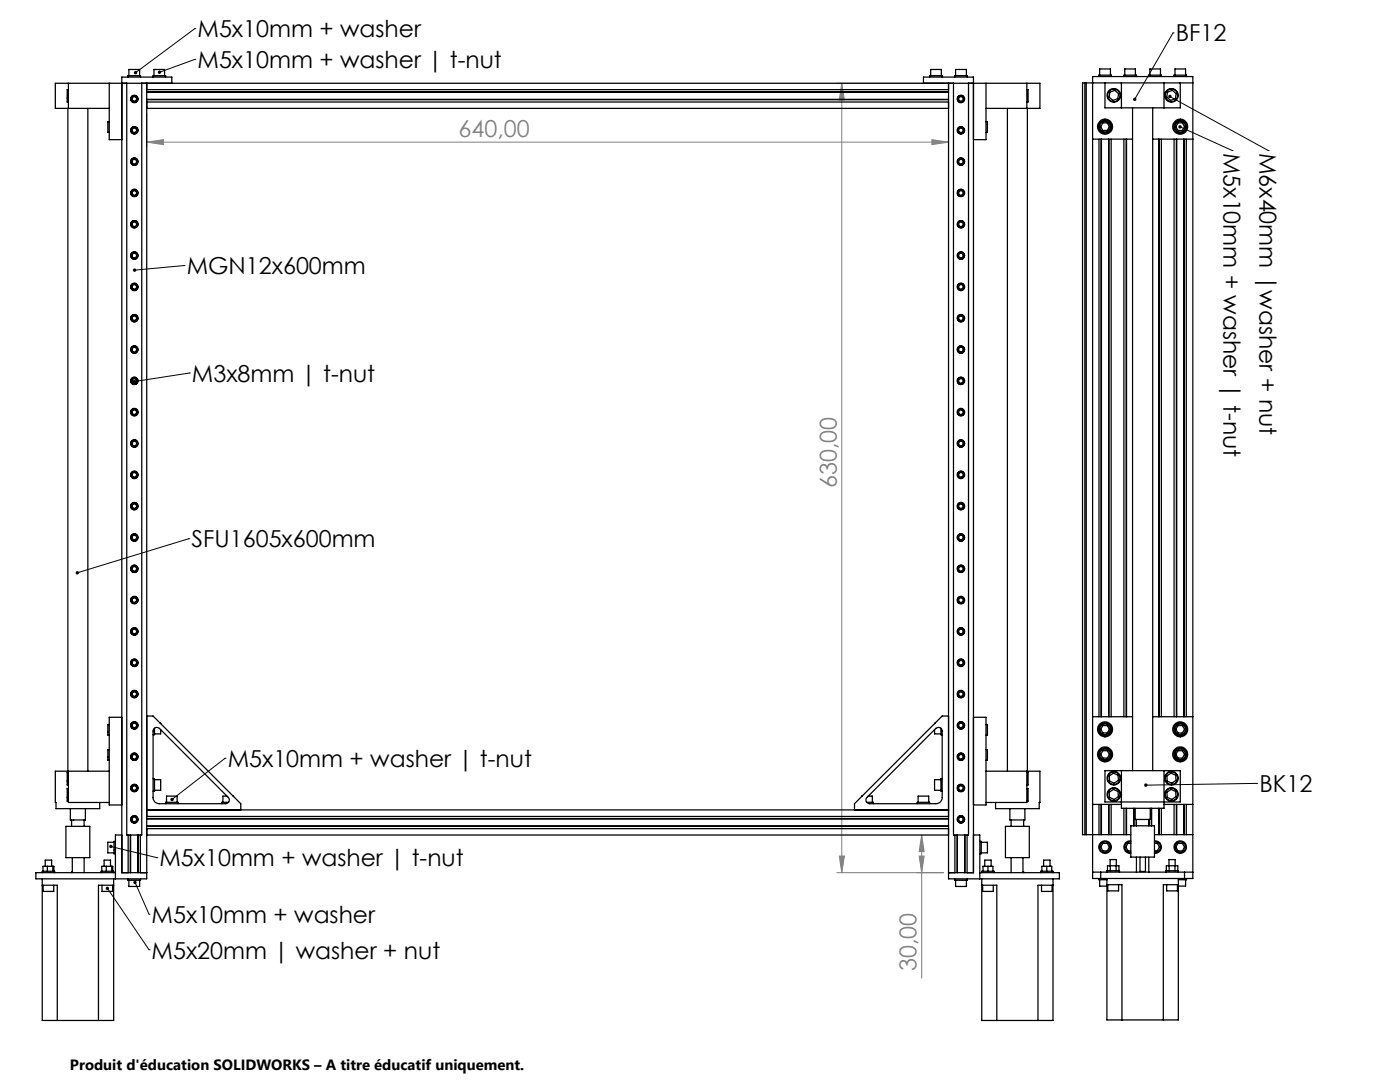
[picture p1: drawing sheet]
<svg xmlns="http://www.w3.org/2000/svg" width="279mm" height="216mm" viewBox="0 0 279 216" stroke-linecap="round" stroke-linejoin="round" font-family="sans-serif">
<g fill="none" stroke="#808080" stroke-width=".2">
<path d="M167 16.6h21.3M168 16.6l.5 3.3h-1zM168 16.6v157.5M29.3 28.4l3.3-.5v1zM29.3 22.6v6.8M29.3 28.4h160M186 27.9l3.3 .5-3.3 .5zM189.3 22.6v6.8M167 174.1h21.3M167.5 170.8h1l-.5 3.3zM183.4 170.8h1l-.5 3.3zM183.9 166.6v28.6"/>
<path d="M183.9 166.6l.5 3.3h-1z"/>
</g>
<g fill="none" stroke="#000" stroke-width=".2">
<path d="M38.9 11.9h.1M38.9 5.7h.1M38.9 11.9l-7.1 2.5M38.9 5.7l-11.8 8.8M233.5 19.3l19.6 10.7M234.1 6.6h.1M234.1 6.6l-7.7 13.2M235.5 25.3l10.4 4.7M245.9 30h.1M253.1 30h.1M36.7 53h.1M36.7 53l-9.8 .9"/>
<path d="M37.8 74.4h.1M37.8 74.4l-11 1.7M37.7 107.5h.1M37.7 107.5l-22.3 6.8M44.9 151.3h.1M44.9 151.3l-10.6 8.2M250.8 156.3h.1M250.8 156.3l-22.1 .4M21.4 177.3l8.3 12.2M22.1 168.9l9.2 2.2M27 176.1l2.7 6.3M31.3 171.1h.1"/>
<path d="M29.7 182.4h.1M29.7 189.5h.1"/>
</g>
<g fill="#000">
<path d="M235.2 25.1l.3 .2-.3-.1a.34 .34 0 0 0 .4 .4 .34 .34 0 0 0 .2-.5 .34 .34 0 0 0-.6 0zM233.2 19l.3 .3-.3-.2a.34 .34 0 0 0 .3 .4 .34 .34 0 0 0 .3-.5 .34 .34 0 0 0-.6 0z"/>
<path d="M26.6 53.7l-.1 .2h.4h-.4a.34 .34 0 0 0 .5 .3 .34 .34 0 0 0 .1-.5 .34 .34 0 0 0-.5 0zM26.7 75.8l-.2 .4 .3-.1-.3 .1a.34 .34 0 0 0 .4 .2 .34 .34 0 0 0 .2-.4 .34 .34 0 0 0-.4-.2zM31.6 14.1l-.1 .4 .3-.1-.3 .1a.34 .34 0 0 0 .5 .2 .34 .34 0 0 0 .1-.5 .34 .34 0 0 0-.5-.1zM26.8 14.3v.4l.3-.2-.3 .2a.34 .34 0 0 0 .5 0 .34 .34 0 0 0 0-.4 .34 .34 0 0 0-.5 0zM34 159.3l.1 .4 .2-.2-.2 .2a.34 .34 0 0 0 .5 .1 .34 .34 0 0 0-.1-.6 .34 .34 0 0 0-.5 .1zM26.7 175.9a.35 .35 0 0 0 0 .5 .35 .35 0 0 0 .5-.2 .35 .35 0 0 0-.4-.4l.2 .3-.2-.3zM21.9 168.6l-.1 .2 .3 .1-.3-.1a.34 .34 0 0 0 .4 .4 .34 .34 0 0 0 .3-.4 .34 .34 0 0 0-.6-.2zM21.2 177a.34 .34 0 0 0 0 .6 .34 .34 0 0 0 .5-.3 .34 .34 0 0 0-.4-.3l.1 .3zM15.2 114.1l-.1 .3 .3-.1-.3 .1a.33 .33 0 0 0 .5 .2 .33 .33 0 0 0 .1-.5 .33 .33 0 0 0-.5 0zM226.2 19.6v.5l.2-.3-.1 .3a.34 .34 0 0 0 .5-.1 .34 .34 0 0 0-.1-.5 .34 .34 0 0 0-.5 .1zM228.4 156.4v.3h.3h-.3a.33 .33 0 0 0 .4 .2 .33 .33 0 0 0 .2-.5 .33 .33 0 0 0-.6 0z"/>
</g>
<g fill="#808080">
<path d="M186 27.9l3.3 .5-3.3 .5zM29.3 28.4l3.3-.5v1z"/>
<path d="M168 16.6l.5 3.3h-1zM167.5 170.8h1l-.5 3.3zM183.9 166.6l.5 3.3h-1zM183.4 170.8h1l-.5 3.3z"/>
</g>
<g fill="none" stroke="#000" stroke-width=".25">
<path d="M13.7 17.9h-.3v2.5h.3M13.7 16.6v5M21.8 16.6v11.3h2.5M25.3 16.6v150h3v-150M25.5 15.4v-.3h2.5v.3M25.7 15.1v-1.2h2.2v1.2M26.6 19.3h.5l.2 .5-.2 .4h-.5l-.3-.4zM29.3 17.9h160M29.3 16.6v158.8h-22.1v-1.3h15.8M29.3 18.3h160M29.3 19.9h160M29.3 18.4h160"/>
<path d="M29.3 19.8h160M30.6 15.4v-.3h2.5v.3M30.7 15.1v-1.2h2.1v1.2M34.3 16.6v-1.2h-10v158.7h5M184.3 16.6v-1.2h10v158.7h-5M185.5 15.4v-.3h2.5v.3M185.7 15.1v-1.2h2.2v1.2M189.3 16.6v158.8h22.1v-1.3h-15.9M190.3 16.6v150h3v-150M190.5 15.4v-.3h2.5v.3M190.7 15.1v-1.2h2.2v1.2M191.5 19.3h.5l.3 .5-.3 .4h-.5l-.2-.4z"/>
<path d="M196.8 16.6v11.3h-2.5M204.9 17.9h.3v2.5h-.3M204.9 16.6v5M216.5 16.5v150M216.8 16.5v150M218.1 15.3h20v160h-20zM219.3 15.3v-.3h2.5v.3M219.5 15v-1.2h2.1v1.2M220.5 16.5v5h15v-5M221.5 18.4l1-.4 .7 .7-.1 1-1 .3-.8-.6zM223.8 16.5v5M224.3 15.3v-.3h2.5v.3"/>
<path d="M224.5 15v-1.2h2.1v1.2M229.3 15.3v-.3h2.5v.3M229.5 15v-1.2h2.1v1.2M232.3 16.5v5M233 18.4l1-.4 .7 .7-.1 1-1 .3-.8-.6zM234.3 15.3v-.3h2.5v.3M234.5 15v-1.2h2.1v1.2M238.1 16.5h-22.1v150h9.7M13.5 21.6v132.3M17.5 21.6v132.3M21.8 24.3h-.3v2.1h.3M21.8 21.6h-10.8v-5h196.5v5h-10.7"/>
<path d="M26.6 25.6h.5l.2 .4-.2 .4h-.5l-.3-.4zM26.6 31.8h.5l.2 .4-.2 .5h-.5l-.3-.5zM26.6 38.1h.5l.2 .4-.2 .4h-.5l-.3-.4zM29.3 20.4h160M29.3 21.6h160M191.5 25.6h.5l.3 .4-.3 .4h-.5l-.2-.4zM191.5 31.8h.5l.3 .4-.3 .5h-.5l-.2-.5zM191.5 38.1h.5l.3 .4-.3 .4h-.5l-.2-.4zM196.8 24.3h.3v2.1h-.3M201 21.6v132.3M205 21.6v132.3M218.1 27.8h7.9"/>
<path d="M219.3 27.8v115.2M219.7 27.8v115.2M219.8 27.8v115.2M220.1 24.5h.9l.4 .8-.4 .7h-.9l-.4-.7zM221.3 27.8v115.2M221.8 27.8v115.2M224.3 27.8v115.2M224.8 27.8v115.2M226 21.5v132.3M230 21.5v132.3M230 27.8h8.1M231.2 27.8v115.2"/>
<path d="M231.3 27.8v115.2M231.8 27.8v115.2M234.3 27.8v115.2M234.8 27.8v115.2M235.1 24.5h.9l.4 .8-.4 .7h-.9l-.4-.7zM236.3 27.8v115.2M236.7 27.8v115.2M26.6 44.3h.5l.2 .4-.2 .5h-.5l-.3-.5zM26.6 56.8h.5l.2 .5-.2 .4h-.5l-.3-.4zM26.6 50.6h.5l.2 .4-.2 .4h-.5l-.3-.4zM191.5 44.3h.5l.3 .4-.3 .5h-.5l-.2-.5zM191.5 56.8h.5l.3 .5-.3 .4h-.5l-.2-.4z"/>
<path d="M191.5 50.6h.5l.3 .4-.3 .4h-.5l-.2-.4zM26.6 69.3h.5l.2 .4-.2 .5h-.5l-.3-.5zM26.6 63.1h.5l.2 .4-.2 .4h-.5l-.3-.4zM26.6 75.6h.5l.2 .4-.2 .4h-.5l-.3-.4zM191.5 69.3h.5l.3 .4-.3 .5h-.5l-.2-.5zM191.5 63.1h.5l.3 .4-.3 .4h-.5l-.2-.4zM191.5 75.6h.5l.3 .4-.3 .4h-.5l-.2-.4zM26.6 81.8h.5l.2 .4-.2 .5h-.5l-.3-.5zM26.6 88.1h.5l.2 .4-.2 .4h-.5l-.3-.4zM26.6 94.3h.5l.2 .5-.2 .4h-.5l-.3-.4zM191.5 81.8h.5l.3 .4-.3 .5h-.5l-.2-.5zM191.5 88.1h.5l.3 .4-.3 .4h-.5l-.2-.4z"/>
<path d="M191.5 94.3h.5l.3 .5-.3 .4h-.5l-.2-.4zM26.6 106.8h.5l.2 .4-.2 .5h-.5l-.3-.5zM26.6 100.6h.5l.2 .4-.2 .4h-.5l-.3-.4zM26.6 119.3h.5l.2 .4-.2 .5h-.5l-.3-.5zM26.6 113.1h.5l.2 .4-.2 .4h-.5l-.3-.4zM191.5 106.8h.5l.3 .4-.3 .5h-.5l-.2-.5zM191.5 100.6h.5l.3 .4-.3 .4h-.5l-.2-.4zM191.5 119.3h.5l.3 .4-.3 .5h-.5l-.2-.5zM191.5 113.1h.5l.3 .4-.3 .4h-.5l-.2-.4zM26.6 138.1h.5l.2 .4-.2 .4h-.5l-.3-.4zM26.6 131.8h.5l.2 .5-.2 .4h-.5l-.3-.4zM26.6 125.6h.5l.2 .4-.2 .4h-.5l-.3-.4z"/>
<path d="M191.5 138.1h.5l.3 .4-.3 .4h-.5l-.2-.4zM191.5 131.8h.5l.3 .5-.3 .4h-.5l-.2-.4zM191.5 125.6h.5l.3 .4-.3 .4h-.5l-.2-.4zM13.7 157.4h-.3v2.5h.3M13.7 154.1h-.3v2.5h.3M13.7 153.9v6.2h8.1M21.8 149.6h-.3v2.1h.3M21.8 144.6h-.3v2.1h.3M21.8 153.9h-10.8v6.2h.2v1.3h8.7v-1.3M24.3 143.1h-2.5v17.5h2.5M26.6 156.8h.5l.2 .4-.2 .5h-.5l-.3-.5zM26.6 144.3h.5l.2 .4-.2 .5h-.5l-.3-.5z"/>
<path d="M26.6 150.6h.5l.2 .4-.2 .4h-.5l-.3-.4zM29.3 142.9h1.3l17.4 17.5v1.2M30.6 155.4h.2v2.5h-.2M30.7 145.5l.5-.4 .6 .2 13.7 13.8a.74 .74 0 0 1 .2 .8 .74 .74 0 0 1-.7 .5h-13.2a1.21 1.21 0 0 1-1.2-1.3v-13.2zM30.8 145.3v1.3h-.2M30.8 155.6h1.3v2.1h-1.3M32 144.3l.1 .1M32.1 145.6v.8h-1.3M45.3 158.9h-.8v1.2M46.5 158.9h.1M172 158.9h.1M173.3 158.9h.8v1.2"/>
<path d="M186.5 145.6v.8h1.3M186.6 144.3l-.1 .1M186.8 145.3a.76 .76 0 0 1 .8-.1 .76 .76 0 0 1 .4 .7v13.2a1.21 1.21 0 0 1-1.2 1.3h-13.2a.74 .74 0 0 1-.7-.5 .74 .74 0 0 1 .1-.8zM187.8 145.3v1.3h.2M187.8 155.6h-1.3v2.1h1.3M188 155.4h-.2v2.5h.2M189.3 142.9h-1.3l-17.5 17.5v1.2M191.5 156.8h.5l.3 .4-.3 .5h-.5l-.2-.5zM191.5 144.3h.5l.3 .4-.3 .5h-.5l-.2-.5zM191.5 150.6h.5l.3 .4-.3 .4h-.5l-.2-.4zM194.3 143.1h2.5v17.5h-2.5M196.8 144.6h.3v2.1h-.3"/>
<path d="M196.8 149.6h.3v2.1h-.3M196.8 153.9h10.7v6.2h-.1v1.3h-8.7v-1.3M204.9 154.1h.3v2.5h-.3M204.9 157.4h.3v2.5h-.3M204.9 153.9v6.2h-8.1M218.1 143h7.9M220.1 144.8h.9l.4 .7-.4 .8h-.9l-.4-.8zM220.1 149.8h.9l.4 .7-.4 .8h-.9l-.4-.8zM220.5 153.8h15v6.2h-15zM221.4 154.8l.8-.5 .9 .4 .1 1-.8 .6-1-.4zM221.4 158.1l.8-.6 .9 .4 .1 1.1-.8 .5-1-.4zM223.8 153.8v7.5h8.5v-7.5"/>
<path d="M230 143h8.1M232.9 154.8l.8-.5 .9 .4 .1 1-.8 .6-1-.4zM232.9 158.1l.8-.6 .9 .4 .1 1.1-.8 .5-1-.4zM235.1 144.8h.9l.4 .7-.4 .8h-.9l-.4-.8zM235.1 149.8h.9l.4 .7-.4 .8h-.9l-.4-.8zM8.4 175.4v28.2h3M8.4 174.1v-.3h2.5v.3M8.4 176.6h3v27M8.6 173.8v-.9h2.2v.9M8.6 176.6v1.3h2.1v-1.3M9 172.9v-1.3h1.3v1.3M9.5 172.9v.9"/>
<path d="M10.5 172.9v.9M13.2 164.9h4.7v6.2h-4.7zM14 161.4v2.2h3v-2.2M14.3 163.6v1.3M14.4 171.1v2.9l-.1 .1M16.8 163.6v1.3M16.8 171.1v3M20.2 174.1v-.3h2.5v.3M20.3 173.8v-.9h2.2v.9M20.4 176.6v1.3h2.1v-1.3M20.8 172.9v-1.3h1.2v1.3M21.2 172.9v.9"/>
<path d="M22.3 172.9v.9M22.7 175.4v28.2h-3.1M22.7 176.6h-3.1v27M22.8 168.1h-1.3v2.1h1.3M23 167.9h-.2v2.5h.2M24.3 166.6h-1.3v8.8M25.5 175.4v.2h2.5v-.2M25.6 166.6v7.5M25.7 175.6v1.3h2.2v-1.3M26 166.6v7.5M26.1 166.6v7.5M26.6 163.1h.5l.2 .4-.2 .4h-.5l-.3-.4z"/>
<path d="M27.5 166.6v7.5M28 166.6v7.5M29.3 166.6h160M29.3 161.6h160M29.3 162.9h160M29.3 163.3h160M29.3 165.3h160M29.3 164.9h160M29.3 163.4h160M29.3 164.8h160M33.1 160.4v-.3h2.4v.3M33.2 160.1v-1.2h2.1v1.2"/>
<path d="M45.6 160.1h-1.3v.3M173 160.1h1.3v.3M183.1 160.4v-.3h2.4v.3M183.2 160.1v-1.2h2.1v1.2M190.5 175.4v.2h2.5v-.2M190.6 166.6v7.5M190.7 175.6v1.3h2.2v-1.3M191 166.6v7.5M191.5 163.1h.5l.3 .4-.3 .4h-.5l-.2-.4zM192.5 166.6v7.5M192.6 166.6v7.5M193 166.6v7.5"/>
<path d="M194.3 166.6h1.2v8.8M195.5 167.9h.3v2.5h-.3M195.8 168.1h1.3v2.1h-1.3M195.9 175.4v28.2h3M195.9 174.1v-.3h2.5v.3M195.9 176.6h3v27M196.1 176.6v1.3h2.1v-1.3M196.2 173.8v-.9h2v.9M196.5 172.9v-1.3h1.3v1.3M197.2 172.9v.9M200.7 164.9h4.7v6.2h-4.7zM201.5 161.4v2.2h3v-2.2"/>
<path d="M201.8 163.6v1.3M201.8 171.1v3M204.2 171.1v2.9l.1 .1M204.3 163.6v1.3M207.7 174.1v-.3h2.4v.3M207.9 176.6v1.3h2.1v-1.3M207.9 173.8v-.9h2v.9M208.3 172.9v-1.3h1.2v1.3M208.9 172.9v.9M210.1 175.4v28.2h-2.9M210.1 176.6h-2.9v27M218.1 160.5h5.7"/>
<path d="M218.1 174h20M219.3 175.3v.2h1.6M219.3 160.5v6M219.5 175.5v1.3h1.4M219.7 174v1.3M219.7 160.5v6M219.8 160.5v6M220.1 168.3h.9l.4 .7-.4 .8h-.9l-.4-.8zM220.9 175.3v28.2h3M220.9 174v-.3h2.5v.3M220.9 176.5h3v27M221 173.7v-.9h2.3v.9"/>
<path d="M221.1 176.5v1.3h2.1v-1.3M221.3 160.5v6M221.5 172.8v-1.3h1.3v1.3M221.6 172.8v.9M221.8 160.5v6M222.7 172.8v.9M224.3 161.3v5.2M224.8 161.3v5.2M225.7 164.8h4.7v6.2h-4.7zM225.7 167.8a1.26 1.26 0 0 0-1.4 1.2 1.26 1.26 0 0 0 1.4 1.3M225.7 168a1.07 1.07 0 0 0-1.2 1 1.07 1.07 0 0 0 1.2 1.1M225.7 168.3h-.6l-.4 .7 .4 .8h.6"/>
<path d="M226.2 161.3v3.5M226.3 161.3v3.5M226.6 161.3v2.2h3v-2.2M226.8 163.5v1.3M226.8 171v3M227.5 171v2.9h1.1v-2.9M229.3 163.5v1.3M229.3 171v3M229.8 161.3v3.5M230.4 167.8a1.26 1.26 0 0 1 1.4 1.2 1.26 1.26 0 0 1-1.4 1.3M230.4 168a1.07 1.07 0 0 1 1.2 1 1.07 1.07 0 0 1-1.2 1.1M230.4 166.5h7.7"/>
<path d="M230.4 168.3h.6l.4 .7-.4 .8h-.6M231.2 161.3v5.2M231.3 161.3v5.2M231.8 161.3v5.2M232.3 160.5h5.8M232.7 174v-.3h2.5v.3M232.8 173.7v-.9h2.3v.9M232.8 176.5v1.3h2.2v-1.3M233.3 172.8v-1.3h1.2v1.3M233.3 172.8v.9M234.3 160.5v6M234.5 172.8v.9"/>
<path d="M234.8 160.5v6M235.1 168.3h.9l.4 .7-.4 .8h-.9l-.4-.8zM235.2 175.3v28.2h-3M235.2 176.5h-3v27M236.3 160.5v6M236.4 174v1.3M236.6 175.5v1.3h-1.4M236.7 160.5v6M236.8 175.3v.2h-1.6M11.4 203.6h8.2M198.9 203.6h8.3M223.9 203.5h8.3"/>
<circle cx="26.8" cy="19.7" r=".68"/>
<circle cx="26.8" cy="19.7" r=".75"/>
<circle cx="191.8" cy="19.7" r=".75"/>
<circle cx="191.8" cy="19.7" r=".69"/>
<circle cx="222.3" cy="19" r="1.25"/>
<circle cx="222.3" cy="19" r="1.35"/>
<circle cx="233.8" cy="19" r="1.25"/>
<circle cx="233.8" cy="19" r="1.35"/>
<circle cx="26.8" cy="32.2" r=".69"/>
<circle cx="26.8" cy="26" r=".68"/>
<circle cx="26.8" cy="38.5" r=".68"/>
<circle cx="26.8" cy="26" r=".74"/>
<circle cx="26.8" cy="38.5" r=".75"/>
<circle cx="26.8" cy="32.3" r=".75"/>
<circle cx="191.8" cy="32.3" r=".75"/>
<circle cx="191.8" cy="38.5" r=".75"/>
<circle cx="191.8" cy="26" r=".74"/>
<circle cx="191.8" cy="32.3" r=".7"/>
<circle cx="191.8" cy="26" r=".69"/>
<circle cx="191.8" cy="38.5" r=".69"/>
<circle cx="220.5" cy="25.3" r="1.08"/>
<circle cx="220.5" cy="25.3" r="1.26"/>
<circle cx="220.5" cy="25.3" r="1.5"/>
<circle cx="235.5" cy="25.3" r="1.26"/>
<circle cx="235.5" cy="25.3" r="1.5"/>
<circle cx="235.5" cy="25.3" r="1.07"/>
<circle cx="26.8" cy="51" r=".68"/>
<circle cx="26.8" cy="57.2" r=".68"/>
<circle cx="26.8" cy="44.8" r=".68"/>
<circle cx="26.8" cy="57.2" r=".75"/>
<circle cx="26.8" cy="51" r=".75"/>
<circle cx="26.8" cy="44.7" r=".75"/>
<circle cx="191.8" cy="44.7" r=".75"/>
<circle cx="191.8" cy="51" r=".75"/>
<circle cx="191.8" cy="57.2" r=".75"/>
<circle cx="191.8" cy="57.2" r=".69"/>
<circle cx="191.8" cy="51" r=".69"/>
<circle cx="191.8" cy="44.8" r=".69"/>
<circle cx="26.8" cy="69.7" r=".69"/>
<circle cx="26.8" cy="63.5" r=".68"/>
<circle cx="26.8" cy="76" r=".68"/>
<circle cx="26.8" cy="63.5" r=".74"/>
<circle cx="26.8" cy="69.8" r=".75"/>
<circle cx="26.8" cy="76" r=".75"/>
<circle cx="191.8" cy="76" r=".75"/>
<circle cx="191.8" cy="69.8" r=".75"/>
<circle cx="191.8" cy="63.5" r=".74"/>
<circle cx="191.8" cy="69.8" r=".7"/>
<circle cx="191.8" cy="63.5" r=".69"/>
<circle cx="191.8" cy="76" r=".69"/>
<circle cx="26.8" cy="94.7" r=".68"/>
<circle cx="26.8" cy="88.5" r=".68"/>
<circle cx="26.8" cy="82.3" r=".68"/>
<circle cx="26.8" cy="82.3" r=".75"/>
<circle cx="26.8" cy="94.7" r=".75"/>
<circle cx="26.8" cy="88.5" r=".75"/>
<circle cx="191.8" cy="94.7" r=".75"/>
<circle cx="191.8" cy="88.5" r=".75"/>
<circle cx="191.8" cy="82.3" r=".75"/>
<circle cx="191.8" cy="88.5" r=".69"/>
<circle cx="191.8" cy="94.8" r=".69"/>
<circle cx="191.8" cy="82.3" r=".69"/>
<circle cx="26.8" cy="107.2" r=".69"/>
<circle cx="26.8" cy="101" r=".68"/>
<circle cx="26.8" cy="113.5" r=".68"/>
<circle cx="26.8" cy="119.8" r=".68"/>
<circle cx="26.8" cy="101" r=".74"/>
<circle cx="26.8" cy="107.3" r=".75"/>
<circle cx="26.8" cy="113.5" r=".75"/>
<circle cx="26.8" cy="119.8" r=".75"/>
<circle cx="191.8" cy="119.8" r=".75"/>
<circle cx="191.8" cy="107.3" r=".75"/>
<circle cx="191.8" cy="113.5" r=".75"/>
<circle cx="191.8" cy="101" r=".74"/>
<circle cx="191.8" cy="107.3" r=".7"/>
<circle cx="191.8" cy="101" r=".69"/>
<circle cx="191.8" cy="113.5" r=".69"/>
<circle cx="191.8" cy="119.8" r=".69"/>
<circle cx="26.8" cy="138.5" r=".68"/>
<circle cx="26.8" cy="126" r=".68"/>
<circle cx="26.8" cy="132.2" r=".68"/>
<circle cx="26.8" cy="138.5" r=".74"/>
<circle cx="26.8" cy="132.2" r=".75"/>
<circle cx="26.8" cy="126" r=".75"/>
<circle cx="191.8" cy="126" r=".75"/>
<circle cx="191.8" cy="132.2" r=".75"/>
<circle cx="191.8" cy="138.5" r=".74"/>
<circle cx="191.8" cy="138.5" r=".69"/>
<circle cx="191.8" cy="132.3" r=".69"/>
<circle cx="191.8" cy="126" r=".69"/>
<circle cx="26.8" cy="144.7" r=".69"/>
<circle cx="26.8" cy="151" r=".68"/>
<circle cx="26.8" cy="157.3" r=".68"/>
<circle cx="26.8" cy="144.7" r=".74"/>
<circle cx="26.8" cy="151" r=".75"/>
<circle cx="26.8" cy="157.3" r=".75"/>
<circle cx="191.8" cy="157.3" r=".75"/>
<circle cx="191.8" cy="151" r=".75"/>
<circle cx="191.8" cy="144.7" r=".74"/>
<circle cx="191.8" cy="144.8" r=".7"/>
<circle cx="191.8" cy="151" r=".69"/>
<circle cx="191.8" cy="157.3" r=".69"/>
<circle cx="220.5" cy="145.5" r="1.5"/>
<circle cx="220.5" cy="150.5" r="1.07"/>
<circle cx="220.5" cy="145.5" r="1.07"/>
<circle cx="220.5" cy="150.5" r="1.25"/>
<circle cx="220.5" cy="145.5" r="1.25"/>
<circle cx="220.5" cy="150.5" r="1.49"/>
<circle cx="222.3" cy="155.3" r="1.35"/>
<circle cx="222.3" cy="158.5" r="1.34"/>
<circle cx="222.3" cy="155.3" r="1.24"/>
<circle cx="222.3" cy="158.5" r="1.24"/>
<circle cx="233.8" cy="155.3" r="1.35"/>
<circle cx="233.8" cy="158.5" r="1.34"/>
<circle cx="233.8" cy="158.5" r="1.24"/>
<circle cx="233.8" cy="155.3" r="1.24"/>
<circle cx="235.5" cy="145.5" r="1.5"/>
<circle cx="235.5" cy="150.5" r="1.25"/>
<circle cx="235.5" cy="145.5" r="1.25"/>
<circle cx="235.5" cy="150.5" r="1.49"/>
<circle cx="235.5" cy="150.5" r="1.06"/>
<circle cx="235.5" cy="145.5" r="1.06"/>
<circle cx="26.8" cy="163.5" r=".68"/>
<circle cx="26.8" cy="163.5" r=".75"/>
<circle cx="191.8" cy="163.5" r=".75"/>
<circle cx="191.8" cy="163.5" r=".69"/>
<circle cx="220.5" cy="169" r="1.07"/>
<circle cx="220.5" cy="169" r="1.25"/>
<circle cx="235.5" cy="169" r="1.25"/>
<circle cx="235.5" cy="169" r="1.06"/>
</g>
<g font-size="4.7">
<text x="39.4" y="7.4">M5x10mm + washer</text>
<text x="234.6" y="8.3">BF12</text>
<text x="39.4" y="13.6">M5x10mm + washer | t-nut</text>
<text x="244.2" y="30.5" transform="rotate(90 244.2 30.5)">M5x10mm + washer | t-nut</text>
<text x="251.3" y="30.5" transform="rotate(90 251.3 30.5)">M6x40mm |washer + nut</text>
<text x="37.3" y="54.7">MGN12x600mm</text>
<text x="38.3" y="76.2">M3x8mm | t-nut</text>
<text x="38.2" y="109.2">SFU1605x600mm</text>
<text x="45.4" y="153">M5x10mm + washer | t-nut</text>
<text x="251.3" y="158">BK12</text>
<text x="31.8" y="172.9">M5x10mm + washer | t-nut</text>
<text x="30.3" y="184.2">M5x10mm + washer</text>
<text x="30.3" y="191.3">M5x20mm | washer + nut</text>
</g>
<g font-size="4.7" fill="#808080">
<text x="91.5" y="27.3">640,00</text>
<text x="167" y="97.4" transform="rotate(-90 167 97.4)">630,00</text>
<text x="182.9" y="193.8" transform="rotate(-90 182.9 193.8)">30,00</text>
</g>
<text font-size="3" x="14" y="213.5">Produit d'éducation SOLIDWORKS – A titre éducatif uniquement.</text>
</svg>
